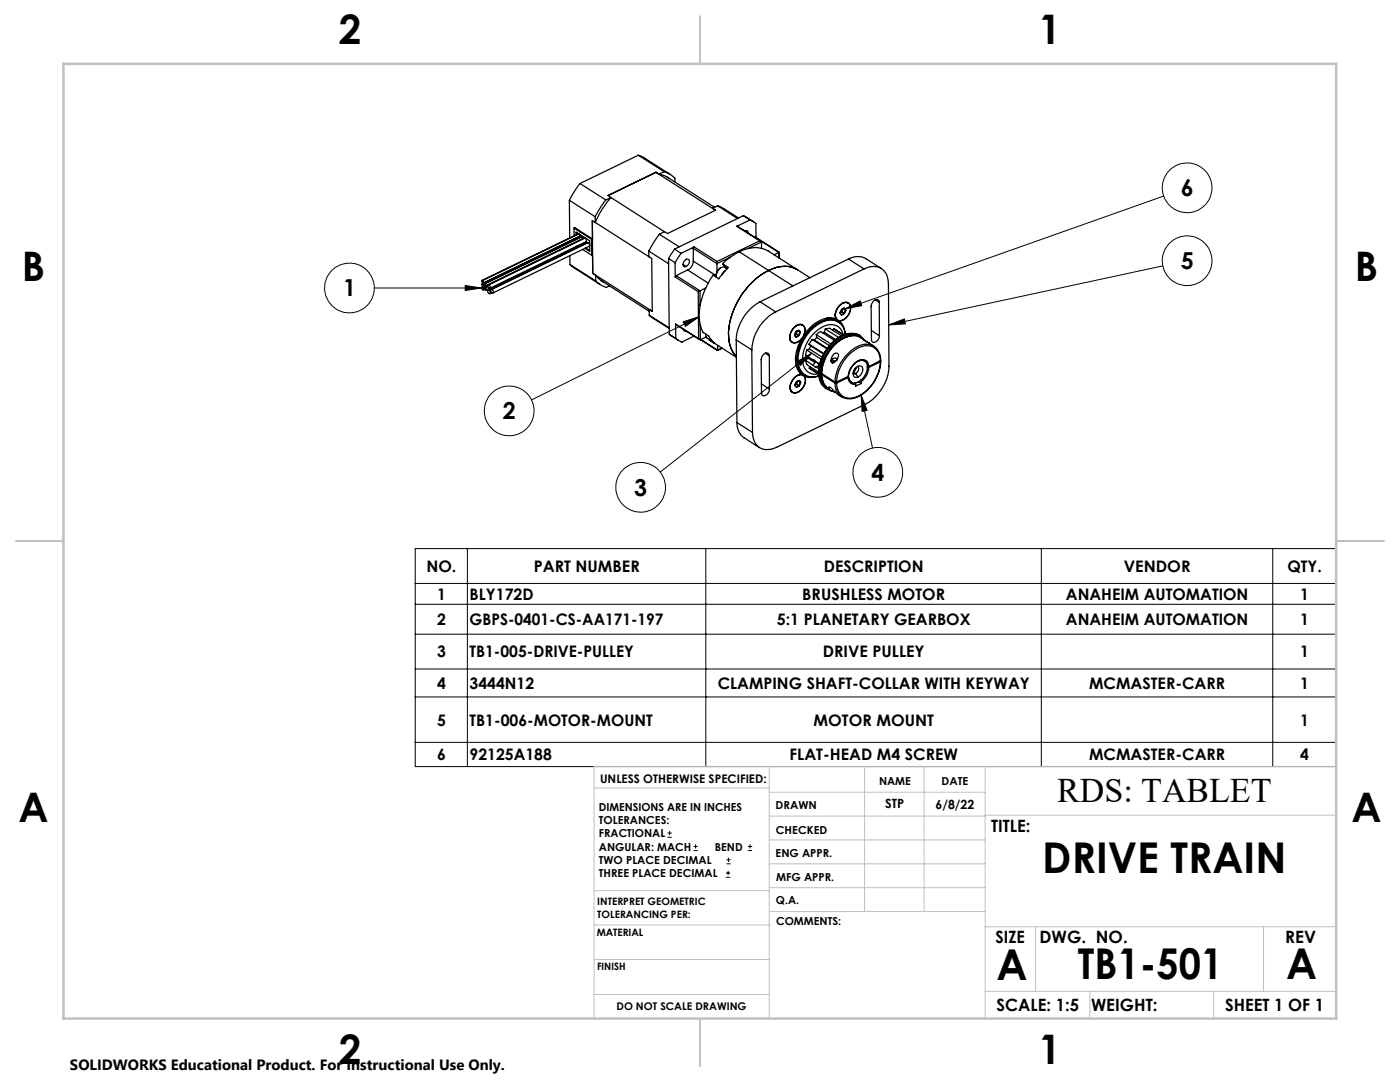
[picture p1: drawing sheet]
<svg xmlns="http://www.w3.org/2000/svg" width="279mm" height="216mm" viewBox="0 0 279 216" stroke-linecap="round" stroke-linejoin="round" font-family="sans-serif">
<g fill="none" stroke="#000" stroke-width=".2">
<path d="M232.2 39.1l-63.5 22.5M74.7 57.5h21.4M92.9 57l3.2 .5-3.2 .5zM232.1 53.1l-54.8 11.7M136.3 64.2l3.3-1-2.8 1.9zM139.6 63.2l-33.5 16.6M159.1 72.1l2.9-1.6-2.3 2.4zM162 70.5l-30.2 23.7M168.7 61.6l3-1.6 .3 1zM171.8 78.8l2.3 10.6M171.8 78.8l1.2 3.1-1 .2zM177.3 64.8l3.2-1.2 .2 1z"/>
<path d="M82.9 109.5h183.8v43.5h-183.8zM82.9 116.4h183.8M93.3 109.5v43.5M140.9 109.5v43.5M207.8 109.5v43.5M254 109.5v43.5M82.9 120.6h183.8M82.9 126.5h183.8M82.9 133.5h183.8M82.9 139.1h183.8M82.9 148.1h183.8M133.2 167.1h.9"/>
<path d="M133.2 166.2h.9M133.6 165.8v.9M138.4 169.7h.8M138.4 168.9h.8M138.8 168.5v.8M144.9 175h.8M144.9 174.2h.8M145 172.4h.8M145 171.6h.8M145.3 173.8v.8M145.4 171.1v.9M149.3 169.7h.8"/>
<path d="M149.3 168.9h.8M149.7 168.5v.8"/>
<circle cx="236.9" cy="37.5" r="5"/>
<circle cx="69.8" cy="57.5" r="4.9"/>
<circle cx="236.9" cy="52" r="5"/>
<circle cx="101.6" cy="82" r="5"/>
<circle cx="127.8" cy="97.2" r="5"/>
<circle cx="175.2" cy="94.2" r="5"/>
</g>
<g fill="none" stroke="#c0c0c0" stroke-width=".2">
<path d="M118.6 157.2h34.9M153.5 152.9v50.3M153.5 158.1h43.1M172.5 152.9v29M184.4 152.9v29M196.6 152.9v50.3M266.7 152.9h-148.1v50.3M118.6 177.7h35M153.5 167.6h43.1M153.5 162.8h43.1M153.5 172.4h43.1M153.5 177.1h43.1"/>
<path d="M196.6 162.7h70.1M118.6 198.4h34.9M118.6 191.5h34.9M118.6 184.6h35M153.6 181.9h43M196.6 197.8h70.1M196.6 184.9h70.1M206.7 184.9v12.9M217.5 197.8v5.4M242.2 197.8v5.4M252.2 184.9v12.9"/>
</g>
<path d="M139.7 3.2v9.5M3.1 107.9h9.6M266.7 107.9h9.5M139.7 203.2v9.6" fill="none" stroke="#c0c0c0" stroke-width=".25"/>
<path d="M12.7 12.7h254v190.5h-254z" fill="none" stroke="#c0c0c0" stroke-width=".5"/>
<path d="M168.7 61.6l3-1.6 .3 1zM177.3 64.8l3.2-1.2 .2 1zM159.1 72.1l2.9-1.6-2.3 2.4zM136.3 64.2l3.3-1-2.8 1.9zM171.8 78.8l1.2 3.1-1 .2zM92.9 57l3.2 .5-3.2 .5z" fill="#000"/>
<g fill="none" stroke="#000" stroke-width=".25">
<path d="M113.6 40l5.2 3.3M113.6 40l.1 7.4M115.7 36.6l-.8 1.2-1.3 2.2M115.7 36.6l5.2 3.3M120.9 39.9l-.9 1.2-1.2 2.2M121.9 39.4a18.4 18.4 0 0 0-3.1 5M121.9 39.4l10.7 6.8M121.9 39.4l-1 .5M127.4 31l1.2 .5 5.2 3.3M127.4 31l-11.7 5.6M127.4 31l5.1 3.3M130.9 34.4l-9.5 4.6 .5 .4"/>
<path d="M130.9 34.4l11.9 7.5M130.9 34.4l.6 .3M131.5 34.7l.9 .3 1.2 .6M132.5 34.3l1.4 .6a1.27 1.27 0 0 1 .8 1.4M132.5 34.3l-1 .4M133.2 35.3l9.4 6.1M96.1 56a.23 .23 0 0 1 .4 .1 .23 .23 0 0 1-.2 .3zM96.2 57.3a.26 .26 0 0 1 .3 .2 .26 .26 0 0 1-.2 .3l-.2-.3zM96.2 56.6a.29 .29 0 0 1 .3 .2 .29 .29 0 0 1-.2 .3l-.2-.3zM96.7 56.6a.25 .25 0 0 1 .3 .2 .25 .25 0 0 1-.2 .3zM96.7 57.4a.23 .23 0 0 1 .3 .1 .23 .23 0 0 1-.2 .4zM96.7 57.7l-.3 .2"/>
<path d="M96.8 57l-.4 .1M96.8 57l-.6 .3M96.9 57.1l-.6 .3M97.3 56.9l-.3 .2M97.3 57.1l-.6 .3M97.3 57.1l-.5 .3M97.4 56.8a.44 .44 0 0 1 .4 .3 .44 .44 0 0 1-.1 .4l-.3-.2zM97.4 57.9a.44 .44 0 0 1 .4 .2 .44 .44 0 0 1-.1 .5l-.4-.4zM97.6 57.5l-.6 .4M98 57.7a.44 .44 0 0 1 .4 .3 .44 .44 0 0 1-.1 .5l-.4-.4zM98.1 58.4l-.3 .2M113.7 48.1v.1"/>
<path d="M113.7 49.8v.2M113.7 52.8l.9 .7 5.2 3.3M113.7 52.8l5.2 3.3M113.7 51v1.8M114.5 45.5l.2-.1 3.6 2.3M114.5 45.5l.1 1.5M114.5 45.5l3.6 2.3M114.6 47.7h.1M115 46.8v-.5l2.7 1.7v2.2l-1-.7M115 47.5h.1M115.1 46.4v.4M115.1 47.4h.1"/>
<path d="M115.2 49.1h.1M115.5 46.6l-19.3 9.4M115.5 46.7l-19.2 9.3M115.5 47.3l.1 .1M115.5 47.3l-19.3 9.4M115.5 47.3l-19.2 9.4M115.6 46.7l.1 .4-19.3 9.4M115.6 48.9h.2M115.8 48.8l.1 .1M116.1 47.3l.1 .3M116.1 47.3l-19.4 9.3M116.1 47.3l-19.3 9.3"/>
<path d="M116.3 49.8l1.8 1.1M116.8 47.5l.3 .4-.1 .3-19.2 9.3M116.8 47.5l-.2-.1-19.2 9.4M116.8 48.5l-19.4 9.4M116.8 47.5l-19.2 9.3M116.8 48.5l-19.2 9.4M116.8 48.5v.1M116.9 49.5l.8 .5M117.4 48.4l.3 .5-.1 .2-19.2 9.4M117.4 48.4l-19.4 9.3M117.4 48.4l-19.2 9.3M118.1 47.8v3.1"/>
<path d="M118.1 50.9h.2v3.6M118.2 44l.1 10.5M118.2 44l.1 3.7M118.2 44l.6 .4M118.3 47.7l-.2 .1M118.3 54.5l11.9 7.6M118.3 54.5l.6 .4M118.8 44.4l10.7 6.8M118.8 43.3v1.1M118.9 54.9l.6 .7 .9 .7M118.9 56.1a5.3 5.3 0 0 0 2.1 1.3l.6-.4M118.9 54.9v1.2"/>
<path d="M120 56l9.6 6.1M129.5 50.1l4 2.5M129.5 50.1v1.1M129.5 51.2l.6 .4 .1 10.5M131.6 46.7l-2.1 3.4M131.6 46.7l3.9 2.5M133.4 51.6l.2 15.1M133.4 51.6l1.3 .8M134.6 49.7l-1.2 1.9M134.6 49.7l1.3 .9M134.7 52.4l.1 2.9M134.8 55.3l4.5 2.9"/>
<path d="M134.9 55l-.1 .3M134.9 55l4.8 3M135.9 50.6l-1.2 1.8M136.3 52.8l.6 .4M136.7 51.9l.5-.2 .2 .1a.96 .96 0 0 1 0 1 .96 .96 0 0 1-.9 .4 .88 .88 0 0 1 .2-1.3zM137.2 53.9l-2.3 1.1M137.2 53.9l4.1 2.6M138.4 52.1a2.07 2.07 0 0 1-1.2 1.8M138.4 49.6l4.7 3M138.4 49.6v2.5M138.4 52.1l4.5 2.9M138.5 49.3l-.1 .3"/>
<path d="M138.5 49.3l4.6 2.9M138.5 49.3l-2.6 1.3M139.3 58.2l.1 9.4M139.7 58l-.4 .2M139.7 58v3M140.8 57.5l-1.1 .5M142.8 41.9l-9.6 4.7-.6-.4-1 .5M143.1 52.6v1.7M143.1 52.2v.4M143.2 41.1l1.2 .5 3 1.9M143.2 41.1l-1 .5 .6 .3M143.2 41.1l4 2.5"/>
<path d="M143.8 53.4l-.7 .8-.2 .6M144.2 52.6l1.1 .8-1.9 2.2-1.1-.7a13.4 13.4 0 0 0-2.6 9.9l.6 1.5 1.1 .7 .4 .7 .9 .8-1.2-.7M144.2 52.6l.5 .6M144.6 53.3a1.65 1.65 0 0 0-1.6 2.1M144.6 53.3l.5 .3zM144.7 53.2l.1 .2M144.7 53.2l.5 .4M144.7 54l-.7 .9M145.8 51.3l-2.7 1.3M147 45.2l.2-.1 4.6 3M147 45.2l4.6 2.8M147.5 50.2a12.9 12.9 0 0 0-3.3 2.4"/>
<path d="M147.5 50.2a5.7 5.7 0 0 1 5.8-.1l5.9 3.7M147.5 50.2l5.9 3.8M148.3 43l2.1 1.3M148.3 43l-13.7 6.7M148.3 43l1.4 .9M148.7 46.1h.1M148.7 46.1l.4-.1 .2 .5M149.7 43.9l1.1 .7 .1 2.8M149.7 43.9l-2.7 1.3M150.7 47.3l4.8 3M150.7 47.3v.1M150.7 47.3l4.7 3.1"/>
<path d="M151.6 48l.4 .3M151.6 48l-8.5 4.2M152 48.3l-2.7 1.3M152 48.3v1.2M153.4 54a15.2 15.2 0 0 0-8 13.2 5.9 5.9 0 0 0 1.6 4M153.4 54l4.8 3M155.4 50.4l.1 1.1M155.4 50.4l-.9 .4M155.4 50.4v1.1M159.2 53.8a5.8 5.8 0 0 0-5.8 .2M159.2 53.8l2.4 1.6M169.3 51.7a3.4 3.4 0 0 1 3.5-.1l3.1 2"/>
<path d="M169.3 51.7l3.1 2M169.3 51.7l-17.6 8.5M172.4 53.7a3.1 3.1 0 0 1 3.4-.2 3.1 3.1 0 0 1 1.5 3.1l.1 16.5a9.1 9.1 0 0 1-4.8 7.6l-17.6 8.6a3 3 0 0 1-4.6-1.6l-.2-1.4M172.4 53.7l-17.6 8.5M174.7 59.8l.8 .5M129.6 62.9l4 2.6M129.6 62.9l3.9 2.5M130.2 62.1l-.6-.3v1.1M133.6 66.7l1.7 1.2M133.6 66.7l1.3 .8M134.8 64.7l4.7 3M134.8 64.7l4.6 2.9"/>
<path d="M134.8 64.7l.1 2.8M136.4 65.7a.4 .4 0 0 0 .6 .4M138.5 67.1l-2.4 1.2-1.2-.8M139.4 67.6l.4 .2M139.7 64.8l.1 3M139.8 67.8l3.4 2.1M139.9 67.7l3.3 2.2M140.8 66.7l.2 .6 1.1 .8M140.9 67.2l-1.1 .6M141.5 67.8l5.5 3.5M141.6 67.8h-.1M141.8 67.6l.4 .5"/>
<path d="M143.2 69.9h.1M143.2 68.9v1M144.1 69.5l-.9 .4M144.1 69.5l-.8 .4M146.9 67.8l3.1 2M146.9 67.8l.2 16.5M150 69.8l.2 16.5M151.7 60.2a9.2 9.2 0 0 0-4.8 7.6M151.7 60.2l3.1 2M151.9 76.6l1.7 1M152.7 70.5l.8 .5M153.5 71a.62 .62 0 0 0-.5-.6 .62 .62 0 0 0-.7 .4l-.2 .3-.2 .7 .1 6.6a.49 .49 0 0 0 .6 .6 1.42 1.42 0 0 0 1-1.4"/>
<path d="M153.5 71l.1 6.6M154.8 62.2a9 9 0 0 0-4.8 7.6M157.6 67a1.12 1.12 0 0 0 .4 1.3M157.7 77a1.05 1.05 0 0 0 .5 1.2M158.3 65.6a1.45 1.45 0 0 1 2.2-.4 2.47 2.47 0 0 1-2.2 3.2 1.29 1.29 0 0 1-.5-1.9zM158.6 66.9l.3 .3M158.6 66.7v.2M158.7 75.3a1.12 1.12 0 0 1 1.4-.5 1.12 1.12 0 0 1 .6 1.5 2.4 2.4 0 0 1-2.3 2.1 1.47 1.47 0 0 1-.3-2.4zM158.7 76.8l.1 .3 .2 .1M158.7 76.8l.3 .4M158.7 76.7v.1M158.9 72.8l.3 .8 .6 .7 .5 .2"/>
<path d="M158.9 66.6l-.3 .2M158.9 66.6l.5 .4M159 76.6l-.3 .2M159 76.6l.5 .4M159.4 65.9a.91 .91 0 0 0-.8 1M159.4 67l-.5 .2M159.4 65.9l.3 .4M159.4 65.9l-.4 .2M159.5 75.9a.91 .91 0 0 0-.8 .9M159.5 77l-.5 .2M159.5 75.9l.3 .4M159.5 75.9l-.4 .2"/>
<path d="M159.7 66.3l-.3 .7M159.7 66.3l-.5-.3-.3 .6M159.7 74.5l.2 .1M159.7 74.5l1.1 .4M159.8 76.3l-.3 .7M159.8 76.3l-.6-.3-.2 .6M159.9 67.7a6.7 6.7 0 0 0-.7 6.1l.7 .9M159.9 74.7a2.52 2.52 0 0 0-2 3.4 1.32 1.32 0 0 0 1.9-.2l.4-.4a2.38 2.38 0 0 0 .4-2.4M159.9 67.6v.1M159.9 74.7l.1 .1M160.2 64.9a1.15 1.15 0 0 0-1.3 .1M160.3 74.9a1.33 1.33 0 0 0-1.4 .1"/>
<path d="M160.5 75l.1 .1M160.5 66.7a1.3 1.3 0 0 0-.8-2 2.59 2.59 0 0 0-2 3.2 1.12 1.12 0 0 0 1.8 .2l.4-.4M160.5 66.7l-.1 .2M160.8 71.9l.2 .8 2.4 1.6M160.8 71.9l1.5 1M161 69.8l-.2 1.1 2.8 1.8M161 69.8l2.9 1.9M161.3 71.2v.3M161.3 71.5l-.5 .4M161.3 71.5l1.3 .8M161.5 68.7l2.9 1.9M161.5 68.7l.3 .3"/>
<path d="M161.5 73.4l1.9 1.2M161.5 69.6l-.5 .2M161.5 69.6l2.6 1.7M161.6 73.1l-.1 .3M161.8 69l2.6 1.7M161.8 69l-.3 .6M162.1 67.7l-.6 1M162.1 67.7l2.9 1.9M162.1 67.7l.4 .1M162.3 72.9l.5 .3M162.5 67.8l2.6 1.7M162.6 71.9v.4"/>
<path d="M162.6 72.3l-.3 .6M162.8 73.2l.6 .4M162.9 66.8l.9-.7 2.8 1.8M162.9 66.8l2.9 1.9M162.9 66.8l.1 .5M163 67.3l2.5 1.7M163 67.3l-.5 .5M163.1 72.4l.4 .2v.3M163.3 72.5h.1M163.3 72.6l.2 .1M163.4 75a3.8 3.8 0 0 1-2.8 .1M163.5 72.9l-.7 .3"/>
<path d="M163.5 72.9h.1M163.9 74.7l.3 1.3M164 74.8a3.3 3.3 0 0 0 1.4 2.8M164 74.5l2.7 1.7M164 74.8l2.7 1.6M164 74.6v.2M164.5 66.3l-.3 .1M164.5 66.3l2.3 1.5M164.7 65.7l.9-.2 2.4 1.5M164.7 65.7l-.2 .6M164.7 65.7l2.7 1.6M164.8 63.9a8.5 8.5 0 0 0-5.7 8.6"/>
<path d="M165 63.5a2.38 2.38 0 0 1 2 .6M165.4 77.4l.1-.2 .2 .1 1.6 1.4 .7 .5M165.4 77.3a.88 .88 0 0 0 1.2 .8M165.7 77.9l.9 .3M165.9 72.1l.3 .3M165.9 72.1h.1M165.9 72v.2l.4 .2M166.2 71.6a.48 .48 0 0 1 .5-.2 .48 .48 0 0 1 .3 .5 .49 .49 0 0 1-.5 .1 .49 .49 0 0 1-.3-.4zM166.2 71.5l-.3 .5 .2 .2h.4M166.4 70.7a.53 .53 0 0 1 .5-.3 .53 .53 0 0 1 .5 .5 1.6 1.6 0 0 1-1.3 1.5l-.1-.1a1.34 1.34 0 0 1 .4-1.6zM166.4 65.6l2 1.2M166.4 65.6l-.2 .3"/>
<path d="M166.4 65.6l1.9 1.3M166.5 78.2l.2 .1M166.7 76.2h.3M166.7 76.4h.3M166.7 76.4a2.81 2.81 0 0 0 3 3.2M166.7 62.6a1.18 1.18 0 0 0 .4 1.3M166.7 63.6l.8 .8M166.9 63.6a2.55 2.55 0 0 1 2.1-3.3 1.25 1.25 0 0 1 .7 1.8l-.5 .9a2.09 2.09 0 0 1-1.7 1M166.9 63.6a5 5 0 0 0-5.2 1.8l-1.2 1.3M166.9 63.6v.1M167 71.5l.1 .1M167.4 61.2a1.45 1.45 0 0 1 2.2-.5 2.47 2.47 0 0 1-2.2 3.3 1.29 1.29 0 0 1-.5-1.9z"/>
<path d="M167.4 64.3a3.9 3.9 0 0 0-4.7 .6 8.4 8.4 0 0 0-3.4 8.1 2.78 2.78 0 0 0 1.3 1.8M167.4 64h.1M167.5 64a3.4 3.4 0 0 1 1.2 2.5 2.93 2.93 0 0 0-4.6-2.2 8.7 8.7 0 0 0-4.8 8.2 2.87 2.87 0 0 0 4.1 2.5M167.7 62.4l.3 .4M167.7 62.3v.1M168 62.2l-.3 .2M168 62.2l.5 .3M168.3 66.8a2.58 2.58 0 0 0-4.1-1.6 7.4 7.4 0 0 0-3.9 7.7 2.45 2.45 0 0 0 3 1.7M168.5 61.5a.91 .91 0 0 0-.8 .9M168.5 61.5l.2 .1 .1 .3M168.5 61.5l-.4 .2M168.5 61.5l.3 .4"/>
<path d="M168.5 62.5l-.5 .3M168.7 66.6v.1M168.8 61.9l-.3 .6M168.8 61.9l-.6-.3-.2 .6M169.1 66.6a8.6 8.6 0 0 0-5.7 7.8M169.3 60.5a1.15 1.15 0 0 0-1.3 .1M169.3 75.1v.2M169.3 75.3a1.25 1.25 0 0 0 1.5 1.4M169.3 60.5h.1M169.3 75.1l-2.3 1.1M169.3 75.3l-2.3 1.1M169.3 75.2l.2 .6 .4 .5"/>
<path d="M169.9 67a7.4 7.4 0 0 0-5.4 4.9l-.4 1.4-.1 1.2M170.3 74.5h.4M170.3 74.3l.4 .2M170.6 76.4l.2 .3M170.7 73.5l-.3 .4M170.7 74.5l.5 .7M170.9 73.3l-.2 .5-.4 .4M170.9 73.3a.73 .73 0 0 1 1-.2 .73 .73 0 0 1 .3 .9 1.33 1.33 0 0 1-1.7 1.2 1.42 1.42 0 0 1 .4-1.9zM171.2 73.1a.95 .95 0 0 1-.5 1.4M171.3 72a1.24 1.24 0 0 1 1.4 .1 1.24 1.24 0 0 1 .4 1.3 3 3 0 0 1-3 3 1.29 1.29 0 0 1-.8-1.4v.1M171.4 76.2l.5 .3M171.6 67a3.6 3.6 0 0 0-4 .2 8.5 8.5 0 0 0-4.1 8.5 2.78 2.78 0 0 0 1.4 1.8"/>
<path d="M171.8 75.8l.1 .3M171.9 76.5l-1.1 .5v-.3M171.9 76.1v.4M172 67.6a3.6 3.6 0 0 0-4.6 .3 8.1 8.1 0 0 0-3.4 7.9 2.75 2.75 0 0 0 1.5 1.8M172.4 67.8a3.1 3.1 0 0 0-4.3-.7 8.7 8.7 0 0 0-4.5 8.5 2.98 2.98 0 0 0 2 2.3M172.6 72a1.74 1.74 0 0 0-2.2 .7l-.8 1.3-.3 1.1M172.6 67.9a3.7 3.7 0 0 0-4.7-.1 8.6 8.6 0 0 0-3.9 6.7M173.1 68.3l-.8-.5 2.1 1.3M173.1 73.1h.3M173.1 73.3h.3M173.2 68.3l.3 .2M173.4 73.1a1.37 1.37 0 0 0-.8-1.3 1.37 1.37 0 0 0-1.5 .3l-.8 .6a3.8 3.8 0 0 0-1 2.4"/>
<path d="M173.4 73.3a4 4 0 0 1-1.5 2.8M173.4 68.4l.2 .2M173.6 68.5l.1 .2M173.9 65.9l1.6 1.1M175.5 60.3a.62 .62 0 0 0-.6-.6 .62 .62 0 0 0-.6 .4l-.5 1 .1 6.7a.49 .49 0 0 0 .7 .5 1.42 1.42 0 0 0 .9-1.3M175.5 60.3v6.7M175.5 70.5a2.9 2.9 0 0 0-4.4-1.4 8.6 8.6 0 0 0-4.4 7.1M175.5 70.6l.3 1-.1 .4M175.7 72a2.81 2.81 0 0 0-1.4-2.7 2.81 2.81 0 0 0-3 .1 8.2 8.2 0 0 0-4.3 6.8M175.7 72.2a7.8 7.8 0 0 1-5.6 7.2 2.67 2.67 0 0 1-3.1-3M175.7 72l.1 .1-.1 .1M175.7 72l-2.3 1.1"/>
<path d="M175.7 72.2l-2.3 1.1M175.8 72.1a8.3 8.3 0 0 1-5.5 7.4l-.5 .1M147.1 84.3a3.4 3.4 0 0 0 1.3 3l3.2 2M147.1 84.3l3.1 2"/>
</g>
<g font-size="8.5">
<text x="208" y="174.2">DRIVE TRAIN</text>
<text x="198.9" y="195.5">A</text>
<text x="215.1" y="195.4">TB1-501</text>
<text x="256.7" y="195.4">A</text>
</g>
<g font-size="8.1">
<text x="67.6" y="8.9">2</text>
<text x="207.3" y="8.9">1</text>
<text x="4.4" y="56.1">B</text>
<text x="270.4" y="56.1">B</text>
<text x="3.7" y="164.1">A</text>
<text x="269.7" y="164.1">A</text>
<text x="67.6" y="212.4">2</text>
<text x="207.3" y="212.4">1</text>
</g>
<text font-size="6.9" x="211" y="160.1">RDS: TABLET</text>
<g font-size="4.7">
<text x="235.6" y="39.1">6</text>
<text x="235.6" y="53.7">5</text>
<text x="68.5" y="59.1">1</text>
<text x="100.3" y="83.6">2</text>
<text x="173.9" y="95.9">4</text>
<text x="126.6" y="98.9">3</text>
</g>
<g font-size="3.4">
<text x="197.8" y="166">TITLE:</text>
<text x="198.7" y="188.1">SIZE</text>
<text x="207.5" y="188.1">DWG. NO.</text>
<text x="256.5" y="188.2">REV</text>
<text x="198.8" y="201.7">SCALE: 1:5</text>
<text x="217.7" y="201.8">WEIGHT:</text>
<text x="244.5" y="201.7">SHEET 1 OF 1</text>
</g>
<g font-size="3.2">
<text x="85.1" y="114.1">NO.</text>
<text x="87.2" y="119.7">1</text>
<text x="93.7" y="119.7">BLY172D</text>
<text x="106.5" y="114.1">PART NUMBER</text>
<text x="160.1" y="119.7">BRUSHLESS MOTOR</text>
<text x="164.4" y="114.1">DESCRIPTION</text>
<text x="212.7" y="119.7">ANAHEIM AUTOMATION</text>
<text x="224.3" y="114.1">VENDOR</text>
<text x="256.9" y="114.1">QTY.</text>
<text x="259.5" y="119.7">1</text>
<text x="87.2" y="124.7">2</text>
<text x="93.7" y="124.7">GBPS-0401-CS-AA171-197</text>
<text x="155" y="124.7">5:1 PLANETARY GEARBOX</text>
<text x="212.7" y="124.7">ANAHEIM AUTOMATION</text>
<text x="259.5" y="124.7">1</text>
<text x="87.2" y="131.2">3</text>
<text x="93.7" y="131.2">TB1-005-DRIVE-PULLEY</text>
<text x="164.2" y="131.2">DRIVE PULLEY</text>
<text x="259.5" y="131.2">1</text>
<text x="87.2" y="137.4">4</text>
<text x="93.7" y="137.4">3444N12</text>
<text x="143.2" y="137.4">CLAMPING SHAFT-COLLAR WITH KEYWAY</text>
<text x="217.4" y="137.4">MCMASTER-CARR</text>
<text x="259.5" y="137.4">1</text>
<text x="87.2" y="144.8">5</text>
<text x="93.7" y="144.8">TB1-006-MOTOR-MOUNT</text>
<text x="162.4" y="144.8">MOTOR MOUNT</text>
<text x="259.5" y="144.8">1</text>
<text x="87.2" y="151.7">6</text>
<text x="93.7" y="151.7">92125A188</text>
<text x="157.6" y="151.7">FLAT-HEAD M4 SCREW</text>
<text x="217.4" y="151.7">MCMASTER-CARR</text>
<text x="259.5" y="151.7">4</text>
</g>
<text font-size="3" x="14" y="213.5">SOLIDWORKS Educational Product. For Instructional Use Only.</text>
<g font-size="2.5">
<text x="176.7" y="161.3">STP</text>
<text x="186.7" y="161.4">6/8/22</text>
</g>
<text font-size="2.4" x="119.8" y="156.2">UNLESS OTHERWISE SPECIFIED:</text>
<g font-size="2.2">
<text x="119.5" y="161.8">DIMENSIONS ARE IN INCHES</text>
<text x="154.8" y="161.4">DRAWN</text>
<text x="175.4" y="156.6">NAME</text>
<text x="187.9" y="156.7">DATE</text>
<text x="119.5" y="164.4">TOLERANCES:</text>
<text x="119.5" y="167.1">FRACTIONAL</text>
<text x="154.9" y="166.3">CHECKED</text>
<text x="119.5" y="169.7">ANGULAR: MACH</text>
<text x="119.5" y="172.4">TWO PLACE DECIMAL</text>
<text x="142.6" y="169.7">BEND</text>
<text x="154.8" y="171">ENG APPR.</text>
<text x="119.5" y="175">THREE PLACE DECIMAL</text>
<text x="154.9" y="175.7">MFG APPR.</text>
<text x="154.9" y="180.4">Q.A.</text>
<text x="154.9" y="184.6">COMMENTS:</text>
</g>
<text font-size="2.1" x="123" y="201.6">DO NOT SCALE DRAWING</text>
<g font-size="2">
<text x="119.2" y="180.6">INTERPRET GEOMETRIC</text>
<text x="119.2" y="183.1">TOLERANCING PER:</text>
<text x="119.1" y="186.7">MATERIAL</text>
<text x="119.1" y="193.5">FINISH</text>
</g>
</svg>
